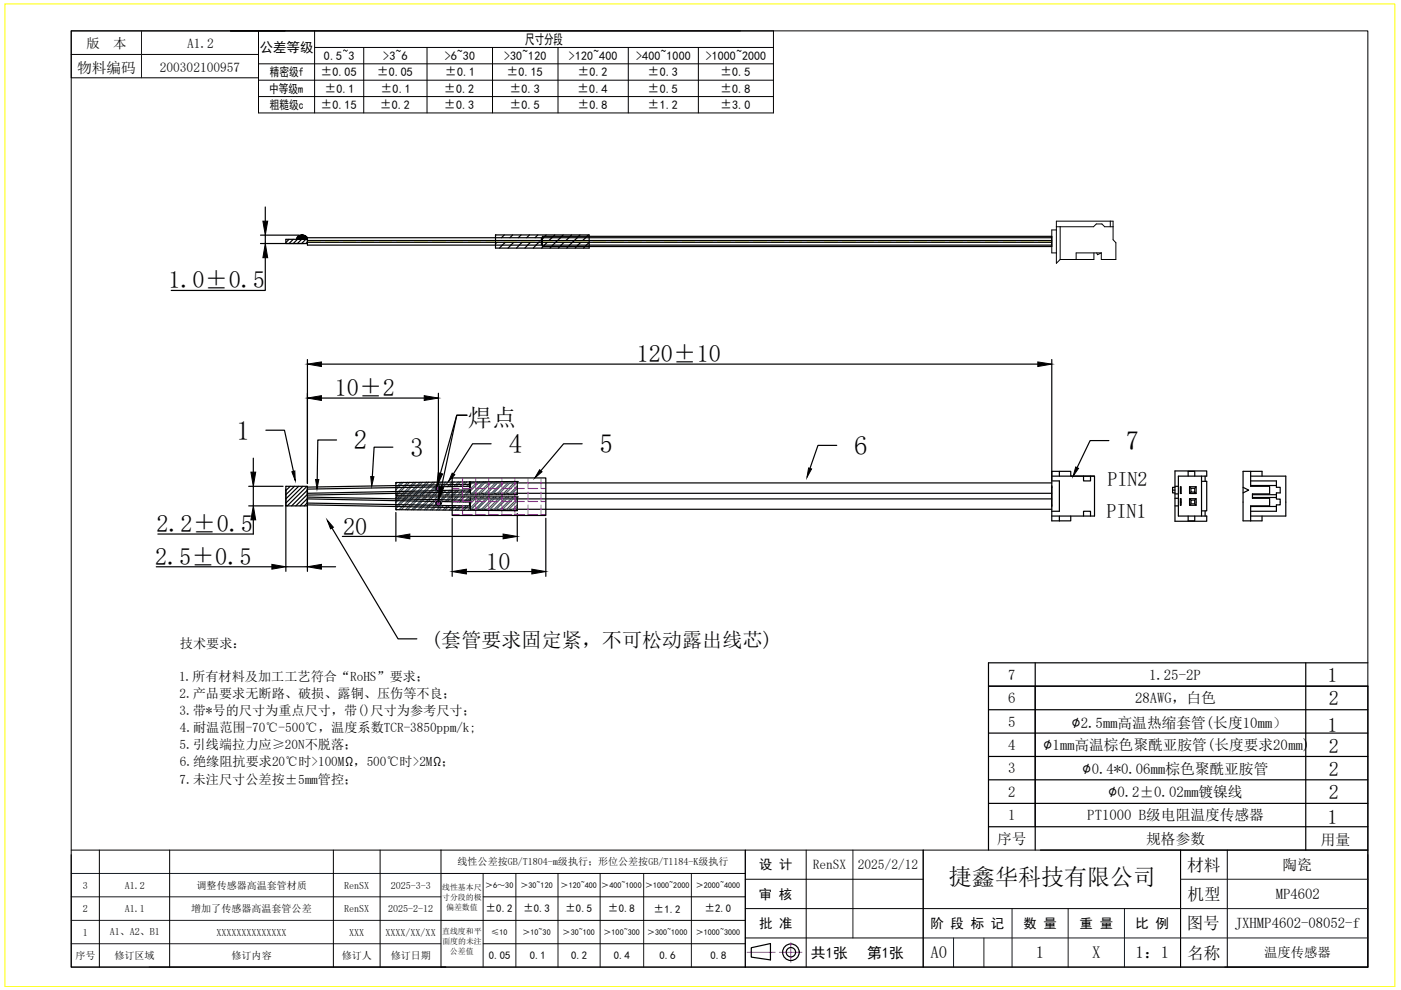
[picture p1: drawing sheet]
<svg xmlns="http://www.w3.org/2000/svg" width="297mm" height="210mm" viewBox="0 0 297 210" stroke-linecap="round" stroke-linejoin="round" font-family="sans-serif">
<g fill="none" stroke="#030000" stroke-width=".21">
<path d="M15.1 6.5h274.9v198.5h-274.9zM15.1 6.5h39.7v10h-39.7zM15.1 11.5h39.7M54.8 6.5h109.2v17.4h-109.2zM54.8 17h109.2M54.8 13.5h109.2M60.4 6.5h-11.6h108.2M66.7 6.5v17.4M66.7 10.1h97.3M77.1 10.1v13.8M90.5 10.1v13.8M104.4 10.1v13.8"/>
<path d="M118.3 10.1v13.8M133.2 10.1v13.8M148.1 10.1v13.8M54.8 20.5h109.2M93.5 180.2v24.8M158 180.2v24.8M158 198.9h37.7M158 192.6h92.3M158 186.4h37.7M170.9 180.2v24.8M195.7 180.2h-37.7v24.8M195.7 180.2v24.8h94.3"/>
<path d="M195.7 180.2h94.3v24.8M195.7 180.2v24.8h-37.7M250.3 180.2v24.8M260.2 180.2v24.8M290 181.2v23.8h-30.3"/>
</g>
<g fill="none" stroke="#171823" stroke-width=".21">
<path d="M30 6.5v10M15.1 195.1h78.4M15.1 190.1h78.4M15.1 185.2h78.4M102.4 185.2v19.8M180.8 180.2v18.7M195.7 198.9h94.3M202.2 198.9v6.1M208.6 198.9v6.1M214.6 192.6v12.4M226.5 192.6v12.4M238.4 192.6v12.4"/>
<path d="M250.3 192.6h39.7M250.3 186.4h39.7M15.1 200.1h78.4M31.6 205h62.9"/>
</g>
<path d="M1 .8h294.7v208.4h-294.7z" fill="none" stroke="#ff0" stroke-width=".21"/>
<!-- layer: l -->
<path d="M109.4 185.2v19.8M118.3 185.2v19.8M127.2 185.2v19.8M136.5 185.2v19.8M146.6 185.2v19.8" fill="none" stroke="#171823" stroke-width=".21"/>
<!-- layer: 0 -->
<path d="M15.1 180.2h142.9M15.1 181.2v23.8h142.9M21.1 180.2v24.8M36 180.2v24.8M70.7 180.2v24.8M80.6 180.2v24.8M93.5 195.1h64.5M93.5 185.2h64.5M102.4 190.1h55.6M102.4 200.1h55.6" fill="none" stroke="#030000" stroke-width=".21"/>
<path d="M167.7 199.8v4.3M158.4 201.9h6M165.3 201.9h4.7" fill="none" stroke="#f0f" stroke-width=".25"/>
<g fill="none" stroke="#000" stroke-width=".25">
<path d="M159.3 200.9l4.1-.8v3.4l-4.1-.6z"/>
<circle cx="167.7" cy="201.9" r="1.76"/>
<circle cx="167.7" cy="201.9" r=".99"/>
</g>
<!-- layer: l -->
<path d="M209.6 155.4h80.4M209.6 150.5h80.4M209.6 145.5h80.4M219.5 140.5v39.7M290 140.5h-80.4v39.7M209.6 175.3h80.4M209.6 170.3h80.4M209.6 165.3h80.4M209.6 160.4h80.4" fill="none" stroke="#000" stroke-width=".25"/>
<g fill="none" stroke="#000" stroke-width=".25">
<path d="M55.2 49.9h8.2M55.2 51.6h9.4M56.2 54.6v7h-19.9M56.2 43.9v3M56.2 49.9v1.7M60.6 50.7h4.6v.9h-4.6zM61.3 50.7l-.7 .7M62.2 50.7l-.9 .9M62.9 50.7a1.15 1.15 0 0 1 1.2-.9 1.15 1.15 0 0 1 1.1 .9M63.1 50.7l-.9 .9M64 50.7l-.9 .9M64.8 50.7l-.8 .9"/>
<path d="M65.2 50.4h49.6v1.6h-49.6zM65.2 51h157.8M105.1 49.8h19.8v2.8h-19.8zM105.1 49.8v.1M105.7 51l-.6 .7M106.9 49.8l-.6 .6M107.5 51l-1.6 1.6M108.7 49.8l-.6 .6M109.3 51l-1.6 1.6M110.5 49.8l-.6 .6M111.1 51l-1.6 1.6M112.3 49.8l-.6 .6"/>
<path d="M112.8 51l-1.5 1.6M114 49.8l-.6 .6M114.6 51l-1.5 1.6M115 50.1h108v2.2h-108zM115 52h108M115 50.4h108M115.8 49.8l-1 1M117.6 49.8l-2.8 2.8M119.4 49.8l-2.8 2.8M121.2 49.8l-2.8 2.8M123 49.8l-2.8 2.8M124.7 49.8l-2.8 2.8"/>
<path d="M124.9 51.4l-1.2 1.2M223 51.4l-157.8-.1-.4 .3M65.2 76.2v26.3M68.1 77.2h151.9M223 76.2v25.6M53.7 97.1v3M56.4 91.2h3.9l1.9 8.7M68.1 84.4h21.8M71.4 93.3h-4l-.1 8.4M83.3 94.8h-4l-.4 6.3M92.9 83.4v19.6M104.1 94.1h-3.9l-4.1 6.4"/>
<path d="M123.4 94.1h-3.9l-4.8 5.7M177.4 94.4h-4l-1.7 4.9M235.1 93.4h-4l-2.7 5.7M52.7 103.1h7.3M52.7 107.3h7.3M53.7 110.2v3h-20.2M53.7 103.1v4.2M60.6 103.1h4.6v4.2h-4.6zM60.6 103.1h.1M60.6 103.7v17.4M61.5 103.1l-.9 .9M62.4 103.1l-1.8 1.8"/>
<path d="M63.3 103.1l-2.7 2.7M64.2 103.1l-3.6 3.6M65.1 103.1l-4.2 4.2M65.2 103.9l-3.4 3.4M65.2 104.8l-2.5 2.5M65.2 105.7l-1.6 1.6M65.2 106.6l-.7 .7M65.2 103.6v17.5M65.2 105.8l27.4 .5M65.2 105.4l34.5 .7M65.2 106.7l27.4 .4M65.2 107l34.5 .7"/>
<path d="M70.4 112l14 23.5h4M72.6 113.7h11.3M83.9 102.3l25.8-.2v2.8l-25.8 .1zM83.9 102.3h.1M83.9 105h.1M83.9 105.4h25.8v2.9l-25.8-.2zM83.9 105.4h.1M83.9 108.1h.1M83.9 108.7v6.1M86.9 113.7h19.8M92.6 103.2l-27.4 .5M92.7 104l-27.5 .6"/>
<path d="M93.2 106.3l6.4 .2M93.2 107.2l6.4 .1M93.4 100.4l3.4-12.4h2.2h-2.2l-3.2 15.3M95.9 101.3h19.8v8h-19.8zM95.9 109.9v12.3M99.6 107.3v-.8v.8M99.6 103.5h.1v1.1M99.6 103.1l-6.3 .1M99.6 102.1v1.8l-6.4 .1M99.7 105.8v1.1h-.1M99.7 102.4h123.3M99.7 104.6h123.3"/>
<path d="M99.7 105.8v2.2h123.3M99.7 105.8h123.3M99.7 102.7l-34.5 .6M99.7 104.3l-34.5 .7M99.7 102.1v2.5M109.7 102.1h.1M109.7 105.4h.1M109.7 108.9v5.9M115.7 109.9v12.3M223 103v4.5M33.1 120.2h24.5M60.6 120.2h4.6"/>
<path d="M68.1 120.2h3M98.9 121.2h13.9M276.8 140.5v39.7M290 145.5v34.7h-69.4"/>
<circle cx="93" cy="103.6" r=".53"/>
<circle cx="93" cy="106.7" r=".53"/>
</g>
<!-- layer: 0 -->
<g fill="none" stroke="#000" stroke-width=".25">
<path d="M224.6 99.9v1.1M249.1 99.9h6.7v1.1h-6v8.4h6v1.1h-6.7zM265.2 99.9h-1.6v10.5h4v-1M223 109.4h9.1v-8.4h-5.1v-1.1h-4v10.5h1.6M223 102h1.6v6.4h-1.6M223 101h9.1M224.6 109.4v1M227 109.4v1h-2.4M229.7 101v1h1.5v-1M229.7 109.4v-1h1.5v1M248.6 103.9h.5M249.1 103.3h-.5v1.2h.5"/>
<path d="M249.1 107.3h.7M249.1 105.6h.7M249.1 104.7h.7M249.1 103.1h.7M250.3 105.7h.1v1.4h-.1zM250.3 103.2h.1v1.4h-.1zM251.9 109.4v1h1.4v-1M251.9 101v-1.1h1.4v1.1M252.2 105.7h1.4v1.4h-1.4zM252.2 103.2h1.4v1.4h-1.4M252.2 105.7l.3 .3M252.2 103.2v1.4"/>
<path d="M252.2 103.2l.3 .3M252.5 106.8v-.8h.8v.8M252.5 103.5h.8v.8h-.8zM252.5 104.3l-.3 .3M253.3 106.8h-.8l-.3 .3M253.3 106.8l.3 .3M253.3 104.3l.3 .3M253.6 105.7l-.3 .3M253.6 103.2l-.3 .3M254.7 101v8.4M254.7 102.1h1.1v6.2h-1.1M255.5 101v1.1"/>
<path d="M255.5 108.3v1.1M263.6 103.3l1.1 .6-1.1 .6M265.2 102h5.4v1.3h.8v1.2h-.8v1.3h.8v1.2h-.8v1.4h-5.4M265.2 101h7.4v8.4h-7.4M265.2 102.9h5.4M265.2 107.4h5.4M265.5 105.5h5.1M265.5 104.9h5.1M267.6 101v-1.1h-2.4v3.2h4v1.6h-3.7v.9h3.7v1.7h-4v3.1"/>
</g>
<g fill="#000" stroke="#000" stroke-width=".21">
<path d="M55.7 46.9h1.1l-.6 3zM56.2 51.6l.6 3h-1.1zM65.2 77.2l2.9-.5v1zM220 76.7l3 .5-3 .5zM61.9 100l.6-.1 .1 2zM65.2 84.4l2.9-.5v1zM89.9 83.9l3 .5-3 .5zM171.4 99.2l.7 .2-1 1.8zM228.1 99l.6 .3-1.2 1.7zM53.2 100.1h1l-.5 3zM53.7 107.3l.5 2.9h-1zM66.9 101.7h.7l-.4 2z"/>
<path d="M65.2 120.2l2.9-.5v1zM69.4 110.3l1.3 1.5-.6 .3zM78.6 101l.7 .1-.5 2zM83.9 113.7l3-.5v1zM92.9 100.2l.9 .3-1.2 2.7zM93.1 103.2l1 .2-1.2 2.8zM95.9 100.3l.5 .4-1.3 1.4zM106.7 113.2l3 .5-3 .5zM114.4 99.6l.5 .4-1.5 1.3zM57.6 119.7l3 .5-3 .5zM95.9 121.2l3-.5v1zM112.8 120.7l2.9 .5-2.9 .5z"/>
<path d="M63.9 49.9h.4zM63.7 49.9h.6z"/>
<path d="M63.7 49.9h.8zM63.5 49.9h1z"/>
<path d="M63.5 49.9l1.2 .1zM63.4 50h1.3z"/>
<path d="M63.4 50l1.5 .2-.2-.2zM63.2 50.2l.2-.2 1.5 .2z"/>
<path d="M63.2 50.2l1.8 .1-.1-.1zM63.2 50.2l1.8 .1h-1.9z"/>
<path d="M63.1 50.3l2 .1-.1-.1zM63.1 50.3l2 .1h-2.1z"/>
<path d="M63 50.4l2.1 .2v-.2zM63 50.4l2.1 .2h-2.2z"/>
<path d="M62.9 50.6l2.3 .1-.1-.1zM62.9 50.6l2.3 .1h-2.3z"/>
</g>
<g fill="none" stroke="#ff0" stroke-width=".25">
<path d="M65.2 51.2h2.6M69.1 51.2h2.5M72.9 51.2h2.5M76.7 51.2h2.5M80.5 51.2h2.5M84.2 51.2h2.5M88 51.2h2.5M91.8 51.2h2.5M95.6 51.2h2.5M99.3 51.2h2.6M103.1 51.2h2.5M106.9 51.2h2.5"/>
<path d="M110.7 51.2h2.5M114.5 51.2h2.5M118.3 51.2h2.5M122 51.2h2.6M125.8 51.2h2.5M129.6 51.2h2.5M133.4 51.2h2.5M137.1 51.2h2.6M141 51.2h2.5M144.7 51.2h2.5M148.5 51.2h2.5M152.3 51.2h2.5"/>
<path d="M156.1 51.2h2.5M159.8 51.2h2.6M163.6 51.2h2.5M167.4 51.2h2.5M171.2 51.2h2.5M174.9 51.2h2.6M178.8 51.2h2.5M182.5 51.2h2.6M186.3 51.2h2.5M190.1 51.2h2.5M193.9 51.2h2.5M197.6 51.2h2.6"/>
<path d="M201.5 51.2h2.4M205.2 51.2h2.5M209 51.2h2.5M212.8 51.2h2.5M216.6 51.2h2.5M220.3 51.2h2.7"/>
</g>
<!-- layer: QOUOS -->
<path d="M224 48.8h-1v4.8h1M224 48.1h7.8l.6-.6h1.2l.6 .6h1.8M224.8 48.1v6.9M231.9 53.6v1.4h-7.1M232.5 53.6l.2 .4 .8-.4M233.5 53.6h-5.3v1.4M233.5 53.6v1.4h3.1v-3.5l-.6-.7v-3.9h-12v8.9l.8-.8M235.4 46.9v1.2" fill="none" stroke="#000" stroke-width=".21"/>
<g fill="none" stroke="#105689" stroke-width=".25">
<path d="M84.2 102.3l-.3 .2M84.7 105.4l-.8 .7M85.1 102.3l-1.2 1.1M85.1 105.4l-1.2 1.1M85.5 102.3l-1.6 1.6M86 105.4l-2.1 2M86.4 102.3l-2.5 2.5M86.5 105.4l-2.6 2.5M86.9 102.3l-2.8 2.7M87.4 105.4l-2.8 2.7M87.7 102.3l-2.7 2.7M87.8 105.4l-2.7 2.7"/>
<path d="M88.2 102.3l-2.7 2.7M88.7 105.4l-2.7 2.7M89.1 102.3l-2.8 2.7M89.1 105.4l-2.7 2.7M89.6 102.3l-2.8 2.7M90 105.4l-2.7 2.7M90.5 102.2l-2.8 2.8M90.5 105.4l-2.8 2.7M90.9 102.2l-2.8 2.8M91.4 105.4l-2.8 2.7M91.8 102.2l-2.7 2.8M91.8 105.4l-2.7 2.7"/>
<path d="M92.2 102.2l-2.7 2.8M92.4 106.9l-1.1 1.2M92.5 103.3l-1.7 1.7M92.7 104l-1 1M92.7 107.2l-1 .9M92.7 105.4l-2.8 2.7M93 104.1l-.8 .9M93.2 102.2l-2.8 2.8M93.2 105.4l-2.8 2.7M93.5 107.2l-.9 .9M93.6 102.2l-.9 .9M94 107.2l-1 .9"/>
<path d="M94.1 104l-1 1M94.1 105.4l-1 .8M94.5 102.2l-1 1M94.5 105.4l-1 .9M94.5 104l-1 1M94.9 107.2l-1 .9M94.9 102.2l-.9 1M95.3 107.2l-1 .9M95.4 105.4l-1.1 1M95.4 104l-1 1M95.8 102.2l-.9 1M95.8 105.4l-1 1"/>
<path d="M95.9 104l-1 1M96.2 107.2l-1 .9M96.3 102.2l-1 1M96.6 107.2l-.9 .9M96.7 105.4l-1 1M96.8 104l-1.1 1M97.1 105.4l-1 1M97.2 102.2l-1 1M97.2 104l-1 .9M97.5 107.2l-1 .9M97.6 102.2l-.9 1M97.9 107.2l-.9 .9"/>
<path d="M98 105.4l-1 1M98.1 103.9l-1 1M98.5 105.4l-1.1 1M98.5 102.2l-.9 .9M98.6 103.9l-1 1M98.8 107.3l-.9 .9M99 102.2l-1 .9M99.3 107.3l-1 .9M99.4 105.4l-1.1 1.1M99.5 103.9l-1 1M99.9 105.4l-1.2 1.1M99.9 102.2l-.9 .9"/>
<path d="M100.3 102.2l-.9 .9M100.7 105.4l-1.1 1.1M101.2 105.4l-1.6 1.6M101.2 102.2l-1.6 1.6M101.7 102.2l-2.8 2.7M102.1 105.4l-2.9 2.8M102.5 105.4l-2.8 2.8M102.6 102.1l-2.8 2.8M103 102.1l-2.8 2.8M103.4 105.4l-2.9 2.8M103.8 105.4l-2.8 2.8M103.9 102.1l-2.8 2.8"/>
<path d="M104.4 102.1l-2.8 2.8M104.7 105.4l-2.8 2.8M105.2 105.4l-2.9 2.8M105.3 102.1l-2.8 2.8M105.7 102.1l-2.8 2.8M106.1 105.4l-2.9 2.8M106.5 105.4l-2.8 2.8M106.6 102.1l-2.8 2.8M107 102.1l-2.7 2.8M107.4 105.4l-2.9 2.8M107.9 105.4l-2.9 2.8M108 102.1l-2.8 2.8"/>
<path d="M108.4 102.1l-2.8 2.8M108.7 105.4l-2.8 2.8M109.2 105.4l-2.9 2.8M109.3 102.1l-2.8 2.8M109.7 103.1l-1.8 1.8M109.7 104.4l-.5 .5M109.7 105.7l-2.5 2.5M109.7 107.1l-1.2 1.1M109.7 102.2l-2.7 2.7M109.7 103.5l-1.4 1.4M109.7 104.8l-.1 .1M109.7 106.2l-2.1 2"/>
<path d="M109.7 107.6l-.7 .6"/>
</g>
<g fill="none" stroke="#f0f" stroke-width=".25">
<path d="M95.9 103.6h1.5M95.9 106.3h1.5M95.9 109.1h1.5M98.1 101.5v2.1h2M98.1 104.3v2h2M98.1 107.1v2h2M100.9 101.5v2.1h2M100.9 104.3v2h2M100.9 107.1v2h2M103.6 101.5v2.1h2M103.6 104.3v2h2M103.6 107.1v2h2"/>
<path d="M106.4 101.5v2.1h2M106.4 104.3v2h2M106.4 107.1v2h2M109.2 101.5v2.1h2M109.2 104.3v2h2M109.2 107.1v2h2M112 101.5v2.1h2M112 104.3v2h2M112 107.1v2h2M114.7 101.5v2.1h1M114.7 104.3v2h1M114.7 107.1v2h1"/>
</g>
<g fill="#00f" stroke="#00f" stroke-width=".21">
<path d="M92.9 103.1h.2zM92.8 103.1h.3z"/>
<path d="M92.8 103.1h.4zM92.7 103.1h.5z"/>
<path d="M92.7 103.1l.5 .1zM92.6 103.2h.6z"/>
<path d="M92.6 103.2h.7zM92.6 103.2h.7h-.8z"/>
<path d="M92.5 103.2l.9 .1zM92.5 103.2l.9 .1z"/>
<path d="M92.5 103.3l.9 .1zM92.5 103.3l.9 .1z"/>
<path d="M92.4 103.4l1.1 .1zM92.4 103.4l1.1 .1z"/>
<path d="M92.4 103.5l1.1 .1zM92.4 103.5l1.1 .1z"/>
<path d="M92.4 103.6l1.1 .1v-.1zM92.4 103.6l1.1 .1h-1.1z"/>
<path d="M92.4 103.7h1.1zM92.4 103.7l1 .1z"/>
<path d="M92.4 103.8h1zM92.4 103.8l1 .1z"/>
<path d="M92.5 103.9h.9zM92.5 103.9l.8 .1z"/>
<path d="M92.5 104h.8zM92.5 104h.7z"/>
<path d="M92.6 104h.6zM92.6 104l.6 .1z"/>
<path d="M92.7 104.1h.5zM92.7 104.1h.4z"/>
<path d="M92.8 104.1h.3zM92.8 104.1h.2z"/>
<path d="M92.9 106.2h.2zM92.8 106.2h.3z"/>
<path d="M92.8 106.2l.4 .1zM92.7 106.3h.5z"/>
<path d="M92.7 106.3h.5zM92.6 106.3h.6z"/>
<path d="M92.6 106.3l.7 .1zM92.5 106.4h.8z"/>
<path d="M92.5 106.4l.9 .1zM92.5 106.4l.9 .1z"/>
<path d="M92.5 106.5h.9zM92.5 106.5h.9z"/>
<path d="M92.4 106.5l1.1 .1zM92.4 106.5l1.1 .1z"/>
<path d="M92.4 106.6l1.1 .2v-.2zM92.4 106.6l1.1 .2h-1.1z"/>
<path d="M92.4 106.8h1.1zM92.4 106.8h1.1z"/>
<path d="M92.4 106.8h1.1zM92.4 106.8l1 .1z"/>
<path d="M92.4 106.9h1zM92.4 106.9l1 .1z"/>
<path d="M92.5 107h.9zM92.5 107l.8 .1z"/>
<path d="M92.5 107.1h.8zM92.5 107.1l.7 .1z"/>
<path d="M92.6 107.2h.6zM92.6 107.2h.6z"/>
<path d="M92.7 107.2h.5zM92.7 107.2l.4 .1z"/>
<path d="M92.8 107.3h.3zM92.8 107.3h.2z"/>
</g>
<g font-size="5.7">
<text x="50.1" y="93.2">1</text>
<text x="75" y="95.2">2</text>
<text x="238.7" y="95.4">7</text>
<text x="86.9" y="96.8">3</text>
<text x="107.9" y="96.1">4</text>
<text x="127.1" y="96.1">5</text>
<text x="181.1" y="96.4">6</text>
</g>
<g font-size="5.1">
<text x="35.7" y="61.1">1.0±0.5</text>
<text x="135" y="76.7">120±10</text>
<text x="71" y="83.9">10±2</text>
<text x="99.2" y="90.4">焊点</text>
<text x="33.2" y="112.7">2.2±0.5</text>
<text x="72.8" y="113.4">20</text>
<text x="32.9" y="119.7">2.5±0.5</text>
<text x="103.1" y="120.8">10</text>
</g>
<text font-size="4.9" x="201.2" y="187.6">捷鑫华科技有限公司</text>
<g font-size="4.3">
<text x="234.8" y="103">PIN2</text>
<text x="234.6" y="109.9">PIN1</text>
<text x="91.4" y="137.3">(套管要求固定紧，不可松动露出线芯)</text>
<text x="281.5" y="144.6">1</text>
<text x="281.7" y="149.4">2</text>
<text x="281.5" y="155.1">1</text>
<text x="281.7" y="159.6">2</text>
<text x="281.7" y="164.6">2</text>
<text x="281.7" y="169.4">2</text>
<text x="281.5" y="174.6">1</text>
</g>
<g font-size="3.5">
<text x="251.7" y="184.6">材料</text>
<text x="251.8" y="190.8">机型</text>
<text x="251.6" y="197">图号</text>
<text x="197.3" y="203.2">A0</text>
<text x="219.6" y="203.2">1</text>
<text x="231.5" y="203.2">X</text>
<text x="240.8" y="203.1">1：1</text>
<text x="251.7" y="203.2">名称</text>
</g>
<g font-size="3.4">
<text x="227.1" y="154.4">∅2.5mm高温热缩套管(长度10mm）</text>
<text x="221.2" y="159">∅1mm高温棕色聚酰亚胺管(长度要求20mm)</text>
<text x="229.5" y="164">∅0.4*0.06mm棕色聚酰亚胺管</text>
<text x="235" y="168.9">∅0.2±0.02mm镀镍线</text>
</g>
<g font-size="3.1">
<text x="16.3" y="15.4">物料编码</text>
<text x="213.7" y="144.1">7</text>
<text x="213.8" y="149.1">6</text>
<text x="240.7" y="149.1">28AWG，白色</text>
<text x="243.7" y="144.1">1.25-2P</text>
<text x="213.8" y="154">5</text>
<text x="213.7" y="159">4</text>
<text x="213.8" y="164">3</text>
<text x="213.7" y="173.9">1</text>
<text x="213.8" y="168.9">2</text>
<text x="230.5" y="173.9">PT1000 B级电阻温度传感器</text>
<text x="211.4" y="178.9">序号</text>
<text x="243" y="178.9">规格参数</text>
<text x="280.1" y="179.1">用量</text>
<text x="271.9" y="184.5">陶瓷</text>
<text x="270.5" y="190.7">MP4602</text>
<text x="261.8" y="196.7">JXHMP4602-08052-f</text>
<text x="171.9" y="203">共1张</text>
<text x="183.8" y="203.1">第1张</text>
</g>
<g font-size="2.9">
<text x="55.1" y="11.1">公差等级</text>
<text x="111.4" y="9.3">尺寸分段</text>
<text x="197.3" y="196.8">阶 段 标 记</text>
<text x="217" y="196.8">数 量</text>
<text x="228.9" y="196.8">重 量</text>
<text x="240.7" y="196.8">比 例</text>
</g>
<g font-size="2.8">
<text x="18.3" y="10.1">版</text>
<text x="24" y="10.1">本</text>
<text x="39.7" y="10.1">A1.2</text>
<text x="33.9" y="15.3">200302100957</text>
<text x="38.1" y="137.4">技术要求：</text>
<text x="38" y="144.4">1.所有材料及加工工艺符合“RoHS”要求；</text>
<text x="38.1" y="148">2.产品要求无断路、破损、露铜、压伤等不良；</text>
<text x="38.1" y="151.6">3.带*号的尺寸为重点尺寸，带()尺寸为参考尺寸；</text>
<text x="38.1" y="155.3">4.耐温范围-70℃-500℃，温度系数TCR-3850ppm/k;</text>
<text x="38.1" y="158.9">5.引线端拉力应≥20N不脱落；</text>
<text x="38.1" y="166.1">7.未注尺寸公差按±5mm管控；</text>
<text x="38.1" y="162.5">6.绝缘阻抗要求20℃时&gt;100MΩ，500℃时&gt;2MΩ；</text>
<text x="172.3" y="184.3">RenSX</text>
<text x="181.9" y="184.3">2025/2/12</text>
<text x="268" y="203">温度传感器</text>
</g>
<g font-size="2.8" fill="#030000">
<text x="160.9" y="184.3">设 计</text>
<text x="160.9" y="190.6">审 核</text>
<text x="160.9" y="196.8">批 准</text>
</g>
<g font-size="2.6">
<text x="57.2" y="16.2">精密级f</text>
<text x="67.9" y="16.2">±0.05</text>
<text x="68.7" y="12.7">0.5</text>
<text x="72.5" y="12.7">~</text>
<text x="73.9" y="12.7">3</text>
<text x="79.9" y="16.2">±0.05</text>
<text x="81.3" y="12.7">&gt;3~6</text>
<text x="94.3" y="12.7">&gt;6~30</text>
<text x="94.3" y="16.2">±0.1</text>
<text x="106.9" y="12.7">&gt;30~120</text>
<text x="107.4" y="16.2">±0.15</text>
<text x="120.6" y="12.7">&gt;120~400</text>
<text x="122.4" y="16.2">±0.2</text>
<text x="134.9" y="12.7">&gt;400~1000</text>
<text x="137.3" y="16.2">±0.3</text>
<text x="149.6" y="12.7">&gt;1000~2000</text>
<text x="152.7" y="16.2">±0.5</text>
<text x="57.1" y="19.6">中等级m</text>
<text x="57.2" y="23.1">粗糙级c</text>
<text x="67.9" y="23.1">±0.15</text>
<text x="68.8" y="19.7">±0.1</text>
<text x="80.5" y="23.1">±0.2</text>
<text x="80.7" y="19.7">±0.1</text>
<text x="94.1" y="23.1">±0.3</text>
<text x="94.1" y="19.7">±0.2</text>
<text x="108" y="23.1">±0.5</text>
<text x="108" y="19.7">±0.3</text>
<text x="122.4" y="19.7">±0.4</text>
<text x="122.4" y="23.1">±0.8</text>
<text x="137.3" y="23.1">±1.2</text>
<text x="137.3" y="19.7">±0.5</text>
<text x="152.7" y="23.1">±3.0</text>
<text x="152.7" y="19.7">±0.8</text>
</g>
<g font-size="2.3">
<text x="102.9" y="193.4">±0.2</text>
<text x="110.9" y="193.4">±0.3</text>
<text x="119.8" y="193.4">±0.5</text>
<text x="128.9" y="193.4">±0.8</text>
<text x="138.6" y="193.5">±1.2</text>
<text x="149.3" y="193.4">±2.0</text>
<text x="103.7" y="203.4">0.05</text>
<text x="112.3" y="203.4">0.1</text>
<text x="121.1" y="203.4">0.2</text>
<text x="130.1" y="203.4">0.4</text>
<text x="139.8" y="203.4">0.6</text>
<text x="150.6" y="203.4">0.8</text>
</g>
<g font-size="2.1">
<text x="97" y="183.5">线性公差按GB/T1804-m级执行；形位公差按GB/T1184-K级执行</text>
<text x="17.6" y="188.4">3</text>
<text x="26.4" y="188.4">A1.2</text>
<text x="41.7" y="188.5">调整传感器高温套管材质</text>
<text x="73" y="188.4">RenSX</text>
<text x="82.8" y="188.4">2025-3-3</text>
<text x="17.6" y="193.4">2</text>
<text x="26.5" y="193.4">A1.1</text>
<text x="40.5" y="193.4">增加了传感器高温套管公差</text>
<text x="73" y="193.4">RenSX</text>
<text x="82.3" y="193.4">2025-2-12</text>
<text x="16" y="203.4">序号</text>
<text x="17.6" y="198.4">1</text>
<text x="23.3" y="198.3">A1、A2、B1</text>
<text x="24.2" y="203.4">修订区域</text>
<text x="45.9" y="198.4">XXXXXXXXXXXXXX</text>
<text x="49.1" y="203.4">修订内容</text>
<text x="72.5" y="203.4">修订人</text>
<text x="74" y="198.4">XXX</text>
<text x="81.7" y="198.4">XXXX/XX/XX</text>
<text x="82.8" y="203.4">修订日期</text>
</g>
<g font-size="1.7">
<text x="93.8" y="188.6">线性基本尺</text>
<text x="93.8" y="190.8">寸分段的极</text>
<text x="102.9" y="188.3">＞6～30</text>
<text x="110.3" y="188.3">＞30~120</text>
<text x="118.9" y="188.3">＞120~400</text>
<text x="127.5" y="188.3">＞400~1000</text>
<text x="136.8" y="188.3">＞1000~2000</text>
<text x="147.5" y="188.3">＞2000~4000</text>
<text x="93.8" y="197.9">直线度和平</text>
<text x="94.6" y="193">偏差数值</text>
<text x="93.8" y="200.1">面度的未注</text>
<text x="95.4" y="202.3">公差值</text>
<text x="104.2" y="198.2">≤10</text>
<text x="110.8" y="198.2">＞10~30</text>
<text x="119.3" y="198.2">＞30~100</text>
<text x="128" y="198.2">＞100~300</text>
<text x="137.2" y="198.2">＞300~1000</text>
<text x="147.5" y="198.2">＞1000~3000</text>
</g>
</svg>
